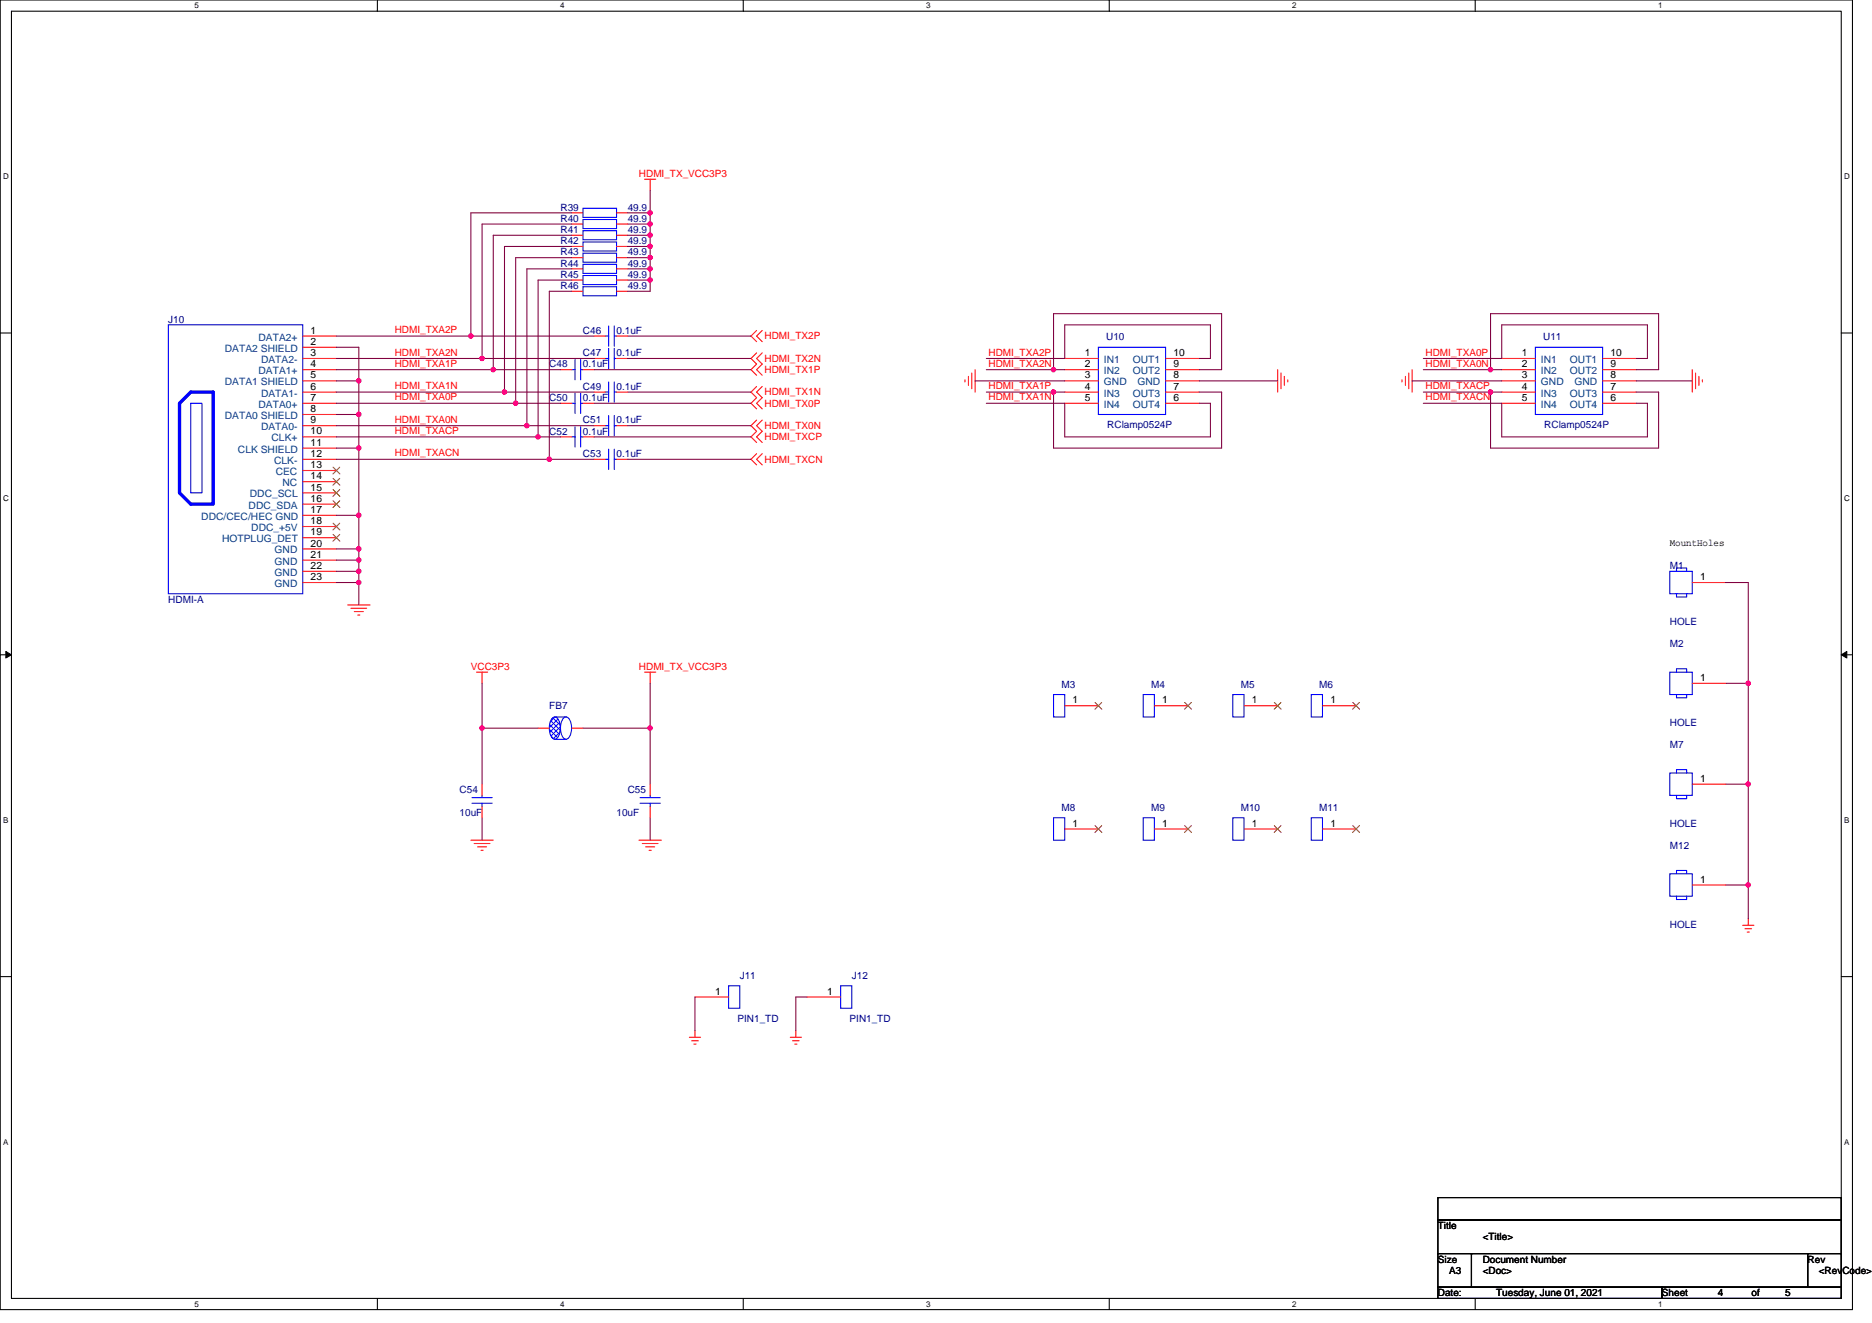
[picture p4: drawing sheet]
<svg xmlns="http://www.w3.org/2000/svg" width="297mm" height="210mm" viewBox="0 0 297 210" stroke-linecap="round" stroke-linejoin="round" font-family="sans-serif">
<path d="M0 0h293.9v207.9h-293.9zM1.8 1.8h290.4v204.3h-290.4z" fill="none" stroke="#000" stroke-width=".17"/>
<g fill="#fff">
<path d="M30.8 .2h.7v1.4h-.7z"/>
<path d="M30.8 206.3h.7v1.4h-.7z"/>
</g>
<path d="M59.9 0v1.8M59.9 206.1v1.8" fill="none" stroke="#000" stroke-width=".17"/>
<g fill="#fff">
<path d="M88.9 .2h.7v1.4h-.7z"/>
<path d="M88.9 206.3h.7v1.4h-.7z"/>
</g>
<path d="M117.9 0v1.8M117.9 206.1v1.8" fill="none" stroke="#000" stroke-width=".17"/>
<g fill="#fff">
<path d="M147 .2h.7v1.4h-.7z"/>
<path d="M147 206.3h.7v1.4h-.7z"/>
</g>
<path d="M176 0v1.8M176 206.1v1.8" fill="none" stroke="#000" stroke-width=".17"/>
<g fill="#fff">
<path d="M205 .2h.7v1.4h-.7z"/>
<path d="M205 206.3h.7v1.4h-.7z"/>
</g>
<path d="M234.1 0v1.8M234.1 206.1v1.8" fill="none" stroke="#000" stroke-width=".17"/>
<g fill="#fff">
<path d="M263.1 .2h.7v1.4h-.7z"/>
<path d="M263.1 206.3h.7v1.4h-.7z"/>
<path d="M.5 27.3h.9v1.4h-.9z"/>
<path d="M292.6 27.3h.9v1.4h-.9z"/>
<path d="M.5 78.4h.9v1.4h-.9z"/>
<path d="M292.6 78.4h.9v1.4h-.9z"/>
</g>
<path d="M0 52.9h1.8M292.2 52.9h1.7" fill="none" stroke="#000" stroke-width=".17"/>
<g fill="#fff">
<path d="M.5 129.5h.8v1.4h-.8z"/>
<path d="M292.6 129.5h.9v1.4h-.9z"/>
</g>
<path d="M0 103.9h1.8M292.2 103.9h1.7" fill="none" stroke="#000" stroke-width=".17"/>
<path d="M.9 103.4l.9 .5-.9 .5zM292.2 103.9l.8-.5v1z" fill="#000" stroke="#000" stroke-width=".16"/>
<g fill="#fff">
<path d="M.5 180.5h.8v1.4h-.8z"/>
<path d="M292.6 180.5h.9v1.4h-.9z"/>
</g>
<path d="M0 155h1.8M292.2 155h1.7M228.2 190.1h64v3.5h-64zM228.2 193.6h64v5.4h-64zM228.2 199h5.3v5.3h-5.3zM233.5 199h53.3v5.3h-53.3zM286.8 199h5.4v5.3h-5.4zM228.2 204.3h35.5v1.8h-35.5zM263.7 204.3h28.5v1.8h-28.5z" fill="none" stroke="#000" stroke-width=".17"/>
<g fill="none" stroke="#f00" stroke-width=".17">
<path d="M90.7 39.1h1.8M97.8 39.1h1.8M102.3 28.4h1.8M103.2 28.4v1.8M90.7 44.4h1.8M97.8 44.4h1.8M120.1 52.5l-.9 .8 .9 .9M120.1 56l-.9 .9 .9 .9-.9 .9 .9 .9M120.9 52.5l-.8 .8 .8 .9M120.9 56l-.8 .9 .8 .9-.8 .9 .8 .9M153.7 59.7v1.5M154.2 59.2v2.5"/>
<path d="M154.7 58.7v3.5M202.7 58.7v3.5M203.3 59.2v2.5M203.8 59.7v1.5M223 59.7v1.5M223.5 59.2v2.5M224.1 58.7v3.5M268.5 58.7v3.5M269 59.2v2.5M269.6 59.7v1.5M94.3 62.2h1.8M94.3 72.9h1.8"/>
<path d="M97.8 62.2h1.8M97.8 72.9h1.8M120.1 61.3l-.9 .9 .9 .9-.9 .9 .9 .9M120.1 66.7l-.9 .9 .9 .9-.9 .8 .9 .9M120.1 72l-.9 .9 .9 .9M120.9 61.3l-.8 .9 .8 .9-.8 .9 .8 .9M120.9 66.7l-.8 .9 .8 .9-.8 .8 .8 .9M120.9 72l-.8 .9 .8 .9M153.1 60.3v.3M204.3 60.3v.3M222.5 60.3v.3M270.1 60.3v.3"/>
<path d="M55.2 96h3.5M55.7 96.5h2.5M56.2 97.1h1.5M56.8 97.6h.3M75.6 106.7h1.8M76.5 106.7v1.8M102.3 106.7h1.8M103.2 106.7v1.8M197.4 112h5.3M74.7 133.3h3.6M75.2 133.9h2.5M75.8 134.4h1.4"/>
<path d="M76.3 135h.4M101.4 133.3h3.5M101.9 133.9h2.5M102.4 134.4h1.5M103 135h.3M268.5 124.5h5.4M110.3 158.2h5.3M276.5 146.9h1.8M276.9 147.4h1M277.2 147.9h.4M277.4 145.8v1.1M109.4 164.6h1.8"/>
<path d="M109.7 165.2h1.1M110.1 165.7h.3M110.3 163.6v1M125.4 164.6h1.8M125.7 165.2h1.1M126.1 165.7h.3M126.3 163.6v1"/>
</g>
<g fill="none" stroke="#00f" stroke-width=".17">
<path d="M92.5 38.4h5.3v1.4h-5.3zM92.5 43.7h5.3v1.5h-5.3zM96.1 62.2h.5M96.1 72.9h.5M96.6 60.6v3.2M96.6 71.3v3.2M97.5 60.6v3.2M97.5 71.3v3.2M97.5 62.2h.3M97.5 72.9h.3M195.6 110.2h1.8v3.6h-1.8zM265 122.7h3.5v3.5h-3.5z"/>
<path d="M266 122.7v-.5h1.6v.5M266 126.2v.6h1.6v-.6M115.6 156.5h1.8v3.5h-1.8z"/>
</g>
<path d="M202.2 111.5l1.1 1.1M203.3 111.5l-1.1 1.1" fill="none" stroke="#804000" stroke-width=".16"/>
<path d="M87.8 113.9l.2-.1a1.23 1.23 0 0 1 .9 1.2 2.59 2.59 0 0 1-.6 2.2l-.3 .1a1.23 1.23 0 0 1-.8-1.2 2.59 2.59 0 0 1 .6-2.2z" fill-rule="evenodd" fill="#fff"/>
<path d="M87.8 113.9l.2-.1a1.23 1.23 0 0 1 .9 1.2 2.59 2.59 0 0 1-.6 2.2l-.3 .1a1.23 1.23 0 0 1-.8-1.2 2.59 2.59 0 0 1 .6-2.2z" fill-rule="evenodd" fill="#00f" stroke="#00f" stroke-width=".17"/>
<g fill="none" stroke="#00f" stroke-width=".17">
<path d="M92.5 33.1h5.3v1.4h-5.3zM92.5 36.6h5.3v1.5h-5.3zM92.5 34.8h5.3v1.5h-5.3zM26.7 51.6h21.3v42.6h-21.3zM90.7 58.7h.5M91.2 57.1v3.2M92.1 57.1v3.2M92.1 58.7h.4M92.5 42h5.3v1.4h-5.3zM92.5 45.5h5.3v1.4h-5.3zM92.5 40.2h5.3v1.4h-5.3zM96.1 56.9h.5"/>
<path d="M96.1 53.3h.5M96.6 55.3v3.2M96.6 51.7v3.2M97.5 55.3v3.2M97.5 51.7v3.2M97.5 56.9h.3M97.5 53.3h.3M174.3 55.1h10.7v10.7h-10.7zM243.6 55.1h10.7v10.7h-10.7zM30.3 64h1.7v14.2h-1.7zM90.7 69.3h.5M90.7 64h.5"/>
<path d="M91.2 67.7v3.3M91.2 62.4v3.2M92.1 67.7v3.3M92.1 62.4v3.2M92.1 69.3h.4M92.1 64h.4M96.1 67.6h.5M96.6 66v3.2M97.5 66v3.2M97.5 67.6h.3M265 90.7h3.5v3.5h-3.5zM266 90.7v-.6h1.6v.6"/>
<path d="M266 94.2v.6h1.6v-.6M88.1 113.8h1.7M88.1 117.3h1.7M89.5 113.9l.3-.1a1.23 1.23 0 0 1 .9 1.2 2.59 2.59 0 0 1-.6 2.2l-.3 .1a1.23 1.23 0 0 1-.8-1.2 2.59 2.59 0 0 1 .5-2.2zM167.2 110.2h1.7v3.6h-1.7zM181.4 110.2h1.8v3.6h-1.8zM208.1 110.2h1.7v3.6h-1.7zM265 106.7h3.5v3.5h-3.5zM266 106.7v-.5h1.6v.5M266 110.2v.6h1.6v-.6M74.9 126.6h3.2M74.9 127.5h3.2"/>
<path d="M76.5 126.2v.4M76.5 127.5v.5M101.6 126.6h3.2M101.6 127.5h3.2M103.2 126.2v.4M103.2 127.5v.5M167.2 129.8h1.7v3.5h-1.7zM181.4 129.8h1.8v3.5h-1.8zM195.6 129.8h1.8v3.5h-1.8zM208.1 129.8h1.7v3.5h-1.7zM265 138.7h3.5v3.5h-3.5zM266 138.7v-.5h1.6v.5"/>
<path d="M133.4 156.5h1.8v3.5h-1.8zM266 142.2v.6h1.6v-.6"/>
</g>
<g fill="none" stroke="#f00" stroke-width=".17">
<path d="M90.7 33.8h1.8M90.7 37.3h1.8M90.7 35.6h1.8M97.8 33.8h1.8M97.8 37.3h1.8M97.8 35.6h1.8M48 53.3h5.4M48 55.1h5.4M48 56.9h5.4M48 58.7h5.4M88.9 58.7h1.8M90.7 42.7h1.8"/>
<path d="M90.7 46.2h1.8M90.7 40.9h1.8M92.5 58.7h1.8M94.3 56.9h1.8M94.3 53.3h1.8M97.8 56.9h1.8M97.8 42.7h1.8M97.8 46.2h1.8M97.8 53.3h1.8M97.8 40.9h1.8M168.9 56.9h5.4M168.9 58.7h5.4"/>
<path d="M185 58.7h5.3M185 56.9h5.3M238.3 56.9h5.3M238.3 58.7h5.3M254.3 58.7h5.3M254.3 56.9h5.3M48 60.5h5.4M48 62.2h5.4M48 64h5.4M48 65.8h5.4M48 67.6h5.4M48 69.3h5.4"/>
<path d="M48 71.1h5.4M48 72.9h5.4M48 74.7h5.4M48 76.5h5.4M48 78.2h5.4M88.9 69.3h1.8M88.9 64h1.8M92.5 69.3h1.8M92.5 64h1.8M94.3 67.6h1.8M97.8 67.6h1.8M168.9 60.5h5.4"/>
<path d="M168.9 62.2h5.4M168.9 64h5.4M185 64h5.3M185 62.2h5.3M185 60.5h5.3M238.3 60.5h5.3M238.3 62.2h5.3M238.3 64h5.3M254.3 64h5.3M254.3 62.2h5.3M254.3 60.5h5.3M48 80h5.4"/>
<path d="M48 81.8h5.4M48 83.6h5.4M48 85.3h5.4M48 87.1h5.4M48 88.9h5.4M48 90.7h5.4M48 92.5h5.4M268.5 92.5h5.4M85.4 115.6h1.8M90.7 115.6h1.8M168.9 112h5.4M183.2 112h5.3"/>
<path d="M209.8 112h5.4M268.5 108.5h5.4M76.5 124.5v1.7M76.5 128v1.8M103.2 124.5v1.7M103.2 128v1.8M168.9 131.6h5.4M183.2 131.6h5.3M197.4 131.6h5.3M209.8 131.6h5.4M128.1 158.2h5.3M268.5 140.5h5.4"/>
</g>
<g fill="none" stroke="#804000" stroke-width=".16">
<path d="M52.8 74.1l1.1 1.1M52.8 75.9l1.1 1.1M52.8 77.7l1.1 1.1M52.8 79.5l1.1 1.1M53.9 74.1l-1.1 1.1M53.9 75.9l-1.1 1.1M53.9 77.7l-1.1 1.1M53.9 79.5l-1.1 1.1M52.8 83l1.1 1.1M52.8 84.8l1.1 1.1M53.9 83l-1.1 1.1M53.9 84.8l-1.1 1.1"/>
<path d="M173.8 111.5l1 1.1M174.8 111.5l-1.1 1.1M188 111.5l1.1 1.1M189 111.5l-1 1.1M214.6 111.5l1.1 1.1M215.7 111.5l-1.1 1.1M173.8 131l1 1.1M174.8 131l-1.1 1.1M188 131l1.1 1.1M189 131l-1 1.1M202.2 131l1.1 1.1M203.3 131l-1.1 1.1"/>
<path d="M214.6 131l1.1 1.1M215.7 131l-1.1 1.1"/>
</g>
<path d="M28.5 64l1.8-1.8h3.5v17.8h-3.5l-1.8-1.8z" fill="none" stroke="#00f" stroke-width=".53"/>
<g fill="none" stroke="#800040" stroke-width=".17">
<path d="M90.7 37.3h-12.4v21.4M90.7 35.6h-14.2v21.3M90.7 39.1h-10.7v23.1M90.7 33.8h-16v19.5M99.6 37.3h3.6M99.6 35.6h3.6M99.6 39.1h3.6M99.6 33.8h3.6M103.2 37.3v1.8M103.2 30.2v3.6M103.2 33.8v1.8M103.2 35.6v1.7"/>
<path d="M103.2 39.1v1.8M53.4 58.7h24.9M53.4 55.1h3.5v5.4M53.4 56.9h23.1M53.4 53.3h21.3M74.7 53.3h19.6M76.5 56.9h17.8M78.3 58.7h10.6M90.7 40.9h-8.9v23.1M90.7 42.7h-7.1v24.9M90.7 44.4h-5.3v24.9M90.7 46.2h-3.5v26.7"/>
<path d="M94.3 58.7h24.9M99.6 53.3h19.6M99.6 56.9h19.6M99.6 40.9h3.6M99.6 42.7h3.6M99.6 44.4h3.6M103.2 40.9v1.8M103.2 42.7v1.7M103.2 44.4v1.8h-3.6M156.5 58.7h10.7M156.5 56.9h12.4v-5.3h23.2v5.3h-1.8M167.2 58.7v-8.9h26.6v8.9h-3.5"/>
<path d="M167.2 58.7h1.7M225.8 56.9h12.5v-5.3h23.1v5.3h-1.8M225.8 58.7h10.7M236.5 58.7h1.8M236.5 58.7v-8.9h26.7v8.9h-3.6M53.4 69.3h32M53.4 64h28.4M53.4 60.5h3.5M53.4 65.8h3.5M53.4 71.1h3.5M53.4 72.9h33.8M53.4 67.6h30.2"/>
<path d="M53.4 62.2h26.6M56.9 65.8v5.3M56.9 71.1v10.7M56.9 60.5v5.3M80 62.2h14.3M81.8 64h7.1M83.6 67.6h10.7M85.4 69.3h3.5M87.2 72.9h7.1M94.3 64h24.9M94.3 69.3h24.9M99.6 62.2h19.6"/>
<path d="M99.6 67.6h19.6M99.6 72.9h19.6M154.7 60.5h14.2M156.5 62.2h10.7M156.5 64h12.4v5.3h23.2v-5.3h-1.8M167.2 62.2v8.9h26.6v-8.9h-3.5M167.2 62.2h1.7M190.3 60.5h12.4M224.1 60.5h14.2M225.8 64h12.5v5.3h23.1v-5.3h-1.8M225.8 62.2h10.7M236.5 62.2h1.8"/>
<path d="M259.6 60.5h8.9M259.6 62.2h3.6v8.9h-26.7v-8.9M53.4 81.8h3.5M53.4 87.1h3.5M53.4 88.9h3.5M53.4 90.7h3.5M53.4 92.5h3.5M56.9 81.8v5.3M56.9 87.1v1.8M56.9 88.9v1.8M56.9 90.7v1.8M56.9 92.5v3.5"/>
<path d="M273.9 92.5h3.5v16M76.5 115.6h8.9M76.5 108.5v7.1M76.5 115.6v8.9M92.5 115.6h10.7M103.2 108.5v7.1M103.2 115.6v8.9M273.9 108.5h3.5M277.4 108.5v16M76.5 129.8v3.5M103.2 129.8v3.5M273.9 124.5h3.5"/>
<path d="M277.4 124.5v16M110.3 158.2v5.4M128.1 158.2h-1.8v5.4M273.9 140.5h3.5M277.4 140.5v5.3"/>
</g>
<g fill="#f0f" stroke="#f0f" stroke-width=".17">
<circle cx="167.2" cy="58.7" r=".35"/>
<circle cx="236.5" cy="58.7" r=".35"/>
<circle cx="103.2" cy="33.8" r=".35"/>
<circle cx="76.5" cy="56.9" r=".35"/>
<circle cx="103.2" cy="35.5" r=".35"/>
<circle cx="103.2" cy="37.3" r=".35"/>
<circle cx="103.2" cy="40.9" r=".35"/>
<circle cx="103.2" cy="39.1" r=".35"/>
<circle cx="167.2" cy="62.2" r=".35"/>
<circle cx="236.5" cy="62.2" r=".35"/>
<circle cx="83.6" cy="67.6" r=".35"/>
<circle cx="103.2" cy="42.7" r=".35"/>
<circle cx="85.4" cy="69.3" r=".35"/>
<circle cx="103.2" cy="44.4" r=".35"/>
<circle cx="87.1" cy="72.9" r=".35"/>
<circle cx="74.7" cy="53.3" r=".35"/>
<circle cx="78.3" cy="58.7" r=".35"/>
<circle cx="56.9" cy="60.4" r=".35"/>
<circle cx="80" cy="62.2" r=".35"/>
<circle cx="81.8" cy="64" r=".35"/>
<circle cx="56.9" cy="65.8" r=".35"/>
<circle cx="56.9" cy="81.8" r=".35"/>
<circle cx="56.9" cy="71.1" r=".35"/>
<circle cx="56.9" cy="87.1" r=".35"/>
<circle cx="56.9" cy="88.9" r=".35"/>
<circle cx="56.9" cy="90.7" r=".35"/>
<circle cx="56.9" cy="92.4" r=".35"/>
<circle cx="76.5" cy="115.6" r=".35"/>
<circle cx="103.2" cy="115.6" r=".35"/>
<circle cx="277.4" cy="108.4" r=".35"/>
<circle cx="277.4" cy="140.4" r=".35"/>
<circle cx="277.4" cy="124.4" r=".35"/>
</g>
<g font-size="1.6" fill="#f00">
<text x="101.4" y="28.1">HDMI_TX_VCC3P3</text>
<text x="62.6" y="52.9">HDMI_TXA2P</text>
<text x="121.3" y="53.9">HDMI_TX2P</text>
<text x="62.6" y="56.4">HDMI_TXA2N</text>
<text x="62.6" y="58.2">HDMI_TXA1P</text>
<text x="121.3" y="57.4">HDMI_TX2N</text>
<text x="121.3" y="59.2">HDMI_TX1P</text>
<text x="156.9" y="56.4">HDMI_TXA2P</text>
<text x="156.9" y="58.2">HDMI_TXA2N</text>
<text x="226.2" y="56.4">HDMI_TXA0P</text>
<text x="226.2" y="58.2">HDMI_TXA0N</text>
<text x="62.6" y="61.8">HDMI_TXA1N</text>
<text x="62.6" y="63.5">HDMI_TXA0P</text>
<text x="121.3" y="62.8">HDMI_TX1N</text>
<text x="121.3" y="64.5">HDMI_TX0P</text>
<text x="156.9" y="61.8">HDMI_TXA1P</text>
<text x="156.9" y="63.5">HDMI_TXA1N</text>
<text x="226.2" y="61.8">HDMI_TXACP</text>
<text x="226.2" y="63.5">HDMI_TXACN</text>
<text x="62.6" y="67.1">HDMI_TXA0N</text>
<text x="62.6" y="68.9">HDMI_TXACP</text>
<text x="121.3" y="68.1">HDMI_TX0N</text>
<text x="121.3" y="69.9">HDMI_TXCP</text>
<text x="62.6" y="72.4">HDMI_TXACN</text>
<text x="121.3" y="73.4">HDMI_TXCN</text>
<text x="74.7" y="106.3">VCC3P3</text>
<text x="101.4" y="106.3">HDMI_TX_VCC3P3</text>
</g>
<g font-size="1.6" fill="#000080">
<text x="88.9" y="33.4">R39</text>
<text x="88.9" y="35.2">R40</text>
<text x="99.6" y="33.4">49.9</text>
<text x="99.6" y="35.2">49.9</text>
<text x="88.9" y="38.8">R42</text>
<text x="88.9" y="37">R41</text>
<text x="88.9" y="40.5">R43</text>
<text x="99.6" y="38.8">49.9</text>
<text x="99.6" y="37">49.9</text>
<text x="99.6" y="40.5">49.9</text>
<text x="88.9" y="44.1">R45</text>
<text x="88.9" y="42.3">R44</text>
<text x="88.9" y="45.9">R46</text>
<text x="99.6" y="44.1">49.9</text>
<text x="99.6" y="42.3">49.9</text>
<text x="99.6" y="45.9">49.9</text>
<text x="26.7" y="51.2">J10</text>
<text x="92.5" y="53">C46</text>
<text x="97.8" y="53">0.1uF</text>
<text x="87.2" y="58.3">C48</text>
<text x="92.5" y="58.3">0.1uF</text>
<text x="92.5" y="56.5">C47</text>
<text x="97.8" y="56.5">0.1uF</text>
<text x="175.5" y="54">U10</text>
<text x="244.9" y="54">U11</text>
<text x="87.2" y="63.6">C50</text>
<text x="92.5" y="63.6">0.1uF</text>
<text x="92.5" y="61.9">C49</text>
<text x="97.8" y="61.9">0.1uF</text>
<text x="87.2" y="69">C52</text>
<text x="92.5" y="69">0.1uF</text>
<text x="92.5" y="67.2">C51</text>
<text x="97.8" y="67.2">0.1uF</text>
<text x="175.7" y="67.9">RClamp0524P</text>
<text x="245" y="67.9">RClamp0524P</text>
<text x="92.5" y="72.5">C53</text>
<text x="97.8" y="72.5">0.1uF</text>
<text x="26.7" y="95.7">HDMI-A</text>
<text x="265" y="90.3">M1</text>
<text x="265" y="99.2">HOLE</text>
<text x="265" y="102.8">M2</text>
<text x="87.2" y="112.5">FB7</text>
<text x="168.4" y="109.2">M3</text>
<text x="182.6" y="109.2">M4</text>
<text x="196.9" y="109.2">M5</text>
<text x="209.3" y="109.2">M6</text>
<text x="265" y="118.8">M7</text>
<text x="265" y="115.2">HOLE</text>
<text x="72.9" y="125.9">C54</text>
<text x="99.6" y="125.9">C55</text>
<text x="72.9" y="129.4">10uF</text>
<text x="97.8" y="129.4">10uF</text>
<text x="168.4" y="128.7">M8</text>
<text x="182.6" y="128.7">M9</text>
<text x="196.9" y="128.7">M10</text>
<text x="209.3" y="128.7">M11</text>
<text x="265" y="131.2">HOLE</text>
<text x="265" y="134.8">M12</text>
<text x="265" y="147.2">HOLE</text>
<text x="117.4" y="155.4">J11</text>
<text x="135.2" y="155.4">J12</text>
<text x="117" y="162.2">PIN1_TD</text>
<text x="134.8" y="162.2">PIN1_TD</text>
</g>
<g font-size="1.6">
<text x="49.3" y="53">1</text>
<text x="49.3" y="56.5">3</text>
<text x="49.3" y="58.3">4</text>
<text x="49.3" y="54.7">2</text>
<text x="172.1" y="56.5">1</text>
<text x="172.1" y="58.3">2</text>
<text x="186.2" y="58.3">9</text>
<text x="186.2" y="56.5">10</text>
<text x="241.5" y="56.5">1</text>
<text x="241.5" y="58.3">2</text>
<text x="255.5" y="58.3">9</text>
<text x="255.5" y="56.5">10</text>
<text x="49.3" y="61.8">6</text>
<text x="49.3" y="63.6">7</text>
<text x="49.3" y="60.1">5</text>
<text x="49.3" y="65.4">8</text>
<text x="172.1" y="60.1">3</text>
<text x="172.1" y="61.8">4</text>
<text x="172.1" y="63.6">5</text>
<text x="186.2" y="60.1">8</text>
<text x="186.2" y="63.6">6</text>
<text x="186.2" y="61.8">7</text>
<text x="241.5" y="60.1">3</text>
<text x="241.5" y="61.8">4</text>
<text x="241.5" y="63.6">5</text>
<text x="255.5" y="60.1">8</text>
<text x="255.5" y="63.6">6</text>
<text x="255.5" y="61.8">7</text>
<text x="49.3" y="67.2">9</text>
<text x="49.3" y="70.7">11</text>
<text x="49.3" y="69">10</text>
<text x="49.3" y="76.1">14</text>
<text x="49.3" y="77.9">15</text>
<text x="49.3" y="74.3">13</text>
<text x="49.3" y="72.5">12</text>
<text x="49.3" y="83.2">18</text>
<text x="49.3" y="79.6">16</text>
<text x="49.3" y="81.4">17</text>
<text x="49.3" y="86.7">20</text>
<text x="49.3" y="88.5">21</text>
<text x="49.3" y="85">19</text>
<text x="265" y="86.6">MountHoles</text>
<text x="49.3" y="90.3">22</text>
<text x="49.3" y="92.1">23</text>
<text x="269.8" y="92.1">1</text>
<text x="170.2" y="111.6">1</text>
<text x="184.4" y="111.6">1</text>
<text x="198.6" y="111.6">1</text>
<text x="211.1" y="111.6">1</text>
<text x="269.8" y="108.1">1</text>
<text x="269.8" y="124.1">1</text>
<text x="170.2" y="131.2">1</text>
<text x="184.4" y="131.2">1</text>
<text x="198.6" y="131.2">1</text>
<text x="211.1" y="131.2">1</text>
<text x="269.8" y="140.1">1</text>
<text x="113.5" y="157.9">1</text>
<text x="131.3" y="157.9">1</text>
<text x="228.2" y="195.1">Title</text>
<text x="235.3" y="196.8">&lt;Title&gt;</text>
<text x="228.2" y="200.4">Size</text>
<text x="229.9" y="202.2">A3</text>
<text x="235.3" y="200.4">Document Number</text>
<text x="235.3" y="202.2">&lt;Doc&gt;</text>
<text x="286.8" y="200.4">Rev</text>
<text x="288.6" y="202.2">&lt;RevCode&gt;</text>
<text x="228.2" y="205.7">Date:</text>
<text x="237.4" y="205.7">Tuesday, June 01, 2021</text>
<text x="263.7" y="205.7">Sheet</text>
<text x="272.6" y="205.7">4</text>
<text x="277.9" y="205.7">of</text>
<text x="283.3" y="205.7">5</text>
</g>
<g font-size="1.6" fill="#004080">
<text x="35.7" y="55.8">DATA2 SHIELD</text>
<text x="41" y="54.1">DATA2+</text>
<text x="41" y="59.4">DATA1+</text>
<text x="41.4" y="57.6">DATA2-</text>
<text x="175.2" y="57.6">IN1</text>
<text x="175.2" y="59.4">IN2</text>
<text x="179.8" y="59.4">OUT2</text>
<text x="179.8" y="57.6">OUT1</text>
<text x="244.5" y="57.6">IN1</text>
<text x="244.5" y="59.4">IN2</text>
<text x="249.1" y="59.4">OUT2</text>
<text x="249.1" y="57.6">OUT1</text>
<text x="35.7" y="61.2">DATA1 SHIELD</text>
<text x="41" y="64.7">DATA0+</text>
<text x="41.4" y="62.9">DATA1-</text>
<text x="175.2" y="61.2">GND</text>
<text x="175.2" y="62.9">IN3</text>
<text x="175.2" y="64.7">IN4</text>
<text x="179.8" y="64.7">OUT4</text>
<text x="179.8" y="62.9">OUT3</text>
<text x="180.5" y="61.2">GND</text>
<text x="244.5" y="61.2">GND</text>
<text x="244.5" y="62.9">IN3</text>
<text x="244.5" y="64.7">IN4</text>
<text x="249.1" y="64.7">OUT4</text>
<text x="249.1" y="62.9">OUT3</text>
<text x="249.8" y="61.2">GND</text>
<text x="35.7" y="66.5">DATA0 SHIELD</text>
<text x="37.8" y="71.8">CLK SHIELD</text>
<text x="41.4" y="68.3">DATA0-</text>
<text x="43.1" y="70.1">CLK+</text>
<text x="43.5" y="73.6">CLK-</text>
<text x="43.7" y="75.4">CEC</text>
<text x="44.8" y="77.2">NC</text>
<text x="31.9" y="82.5">DDC/CEC/HEC GND</text>
<text x="39.5" y="80.7">DDC_SDA</text>
<text x="39.6" y="79">DDC_SCL</text>
<text x="35.2" y="86.1">HOTPLUG_DET</text>
<text x="39.9" y="84.3">DDC_+5V</text>
<text x="43.6" y="87.8">GND</text>
<text x="43.6" y="89.6">GND</text>
<text x="43.6" y="91.4">GND</text>
<text x="43.6" y="93.2">GND</text>
</g>
<g font-size="1.3">
<text x="30.8" y="1.3">5</text>
<text x="88.9" y="1.3">4</text>
<text x="147" y="1.3">3</text>
<text x="205" y="1.3">2</text>
<text x="263.1" y="1.3">1</text>
<text x=".5" y="28.4">D</text>
<text x="292.6" y="28.4">D</text>
<text x=".5" y="79.5">C</text>
<text x="292.6" y="79.5">C</text>
<text x=".5" y="130.6">B</text>
<text x="292.6" y="130.6">B</text>
<text x=".5" y="181.7">A</text>
<text x="292.6" y="181.7">A</text>
<text x="30.8" y="207.4">5</text>
<text x="88.9" y="207.4">4</text>
<text x="147" y="207.4">3</text>
<text x="205" y="207.4">2</text>
<text x="263.1" y="207.4">1</text>
</g>
</svg>
